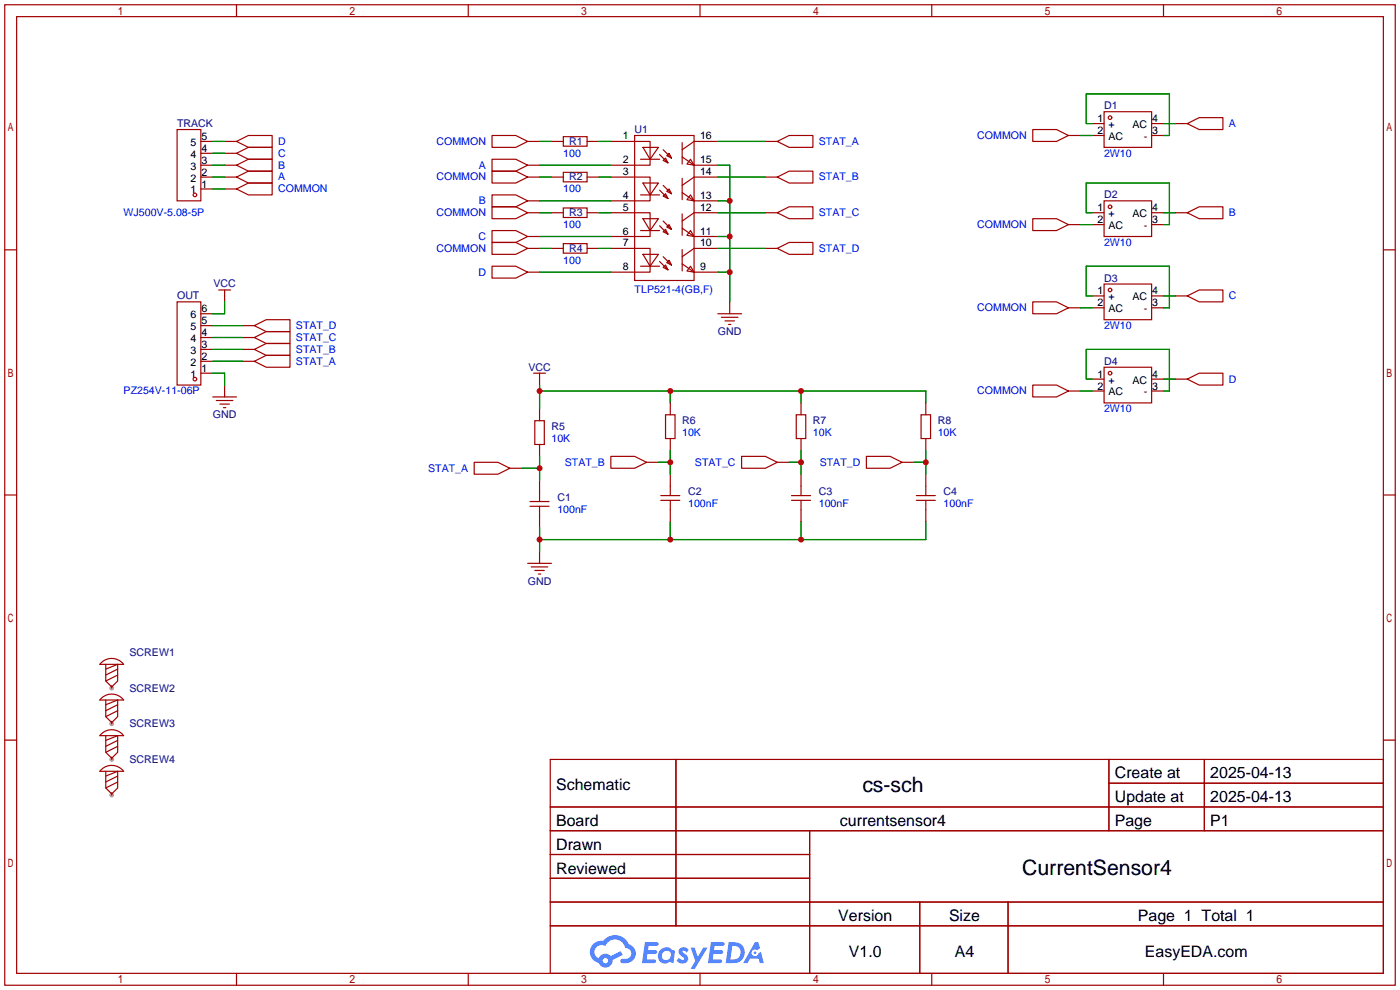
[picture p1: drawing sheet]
<svg xmlns="http://www.w3.org/2000/svg" width="299mm" height="212mm" viewBox="0 0 299 212" stroke-linecap="round" stroke-linejoin="round" font-family="sans-serif">
<g fill="#999">
<circle cx="23.9" cy="147.1" r=".51"/>
<circle cx="23.9" cy="154.7" r=".51"/>
<circle cx="23.9" cy="162.3" r=".51"/>
<circle cx="23.9" cy="169.9" r=".51"/>
</g>
<g fill="none" stroke="#a10000" stroke-width=".25">
<path d="M1 1h297.2v209.6h-297.2zM3.6 3.6h292.1v204.4h-292.1zM50.5 1v2.6M100.1 1v2.6M149.6 1v2.6M199.1 1v2.6M248.7 1v2.6M1 53.4h2.6M295.7 53.4h2.5M1 105.8h2.6M295.7 105.8h2.5M1 158.2h2.6"/>
<path d="M295.7 158.2h2.5M117.6 162.3h178.1v45.7h-178.1zM117.6 172.5h178.1M117.6 177.5h178.1M144.5 162.3v35.6M173 177.5v30.5M237 162.3v15.2M237 167.4h58.7M257.4 162.3v15.2M117.6 182.6h55.4M117.6 192.8h178.1M117.6 187.7h55.4"/>
<path d="M117.6 197.9h178.1M196.6 192.8v15.2M215.4 192.8v15.2M50.5 208v2.6M100.1 208v2.6M149.6 208v2.6M199.1 208v2.6M248.7 208v2.6"/>
</g>
<g fill="#5487ff">
<path d="M145.3 202.7a1.3 1.3 0 0 1 1.9 .3l-.4 .6a.54 .54 0 0 0-.9-.2l.1 .2a1.34 1.34 0 0 1 .9 1.8 1.47 1.47 0 0 1-2.3-.1l.5-.6 .8 .5a.31 .31 0 0 0 .4-.3 .31 .31 0 0 0-.3-.4 1.12 1.12 0 0 1-.7-1.8z"/>
<path d="M147.6 202.5h.9l.6 2 1.2-2h.9l-2.7 4.6h-.9l1-1.7z"/>
<path d="M137.8 201.4h1.7a1.31 1.31 0 0 1 1.2 .2 .4 .4 0 0 1-.3 .5l-1.8 .1-.1 .9h1.6a.4 .4 0 0 1 .4 .4 .4 .4 0 0 1-.5 .4h-1.6l-.2 1.2h1.4a.46 .46 0 0 1 .5 0 .46 .46 0 0 1 .1 .5l-.4 .2h-2.6z"/>
<path d="M151.9 201.4h1.7a1.32 1.32 0 0 1 1.2 .2 .39 .39 0 0 1-.3 .5l-1.8 .1-.1 .9h1.6a.4 .4 0 0 1 .4 .4 .4 .4 0 0 1-.4 .4h-1.7l-.2 1.2h1.4a.46 .46 0 0 1 .5 0 .46 .46 0 0 1 .1 .5l-.4 .2h-2.6z"/>
<path d="M161.3 201.4h.8l.3 1.3-.6 .4a.75 .75 0 0 0-1.1 .3 .75 .75 0 0 0 .5 1 .75 .75 0 0 0 .9-.7l.5-.2 .6 2.3h-.8l-.3-.9h-1.8l-.5 .9h-1z"/>
<path d="M155.7 201.4l-.6 4.4h1.5a2.27 2.27 0 0 0 2.6-2.2 2.27 2.27 0 0 0-2.7-2.2zM156.5 202.1a1.5 1.5 0 0 1 1.8 1.6 1.5 1.5 0 0 1-1.9 1.4h-.3z"/>
<path d="M141.2 203a1.6 1.6 0 0 0-.3 2.3 1.6 1.6 0 0 0 2.3 .2l.7 .3 .3-2.4-.1-.3-.5-.1a1.58 1.58 0 0 0-2.4 0zM141.8 203.5a.98 .98 0 0 1 1.6 .4 .98 .98 0 0 1-1.1 1.3 .94 .94 0 0 1-.9-.7 .94 .94 0 0 1 .4-1z"/>
<path d="M126.8 201.8a2.37 2.37 0 0 0 1.1 4 1.54 1.54 0 0 0 1.8 1 1.54 1.54 0 0 0 1.2-1.6l2.2-1.1-.5-.8-2 1a1.57 1.57 0 0 0-2.7 .5 1.5 1.5 0 0 1-.7-2.1 1.5 1.5 0 0 1 2.2-.5 2.23 2.23 0 0 1 2.3-1.4 2.23 2.23 0 0 1 2 1.8 1.16 1.16 0 0 1 1.2 1.1 1.16 1.16 0 0 1-1.1 1.2h-.7a.47 .47 0 0 0-.5 .4 .47 .47 0 0 0 .4 .5 2.17 2.17 0 0 0 2.5-.9 2.17 2.17 0 0 0-.3-2.7l-.8-.4a3.2 3.2 0 0 0-5.5-.7l-1.1 .1zM128.8 205.3a.6 .6 0 0 1 1.2 0 .6 .6 0 0 1-1.2 0z"/>
<circle cx="161.4" cy="203.6" r=".28"/>
</g>
<g fill="none" stroke="#a10000" stroke-width=".25">
<path d="M37.8 27.7h5.1v15.2h-5.1zM42.9 37.8h2.6M42.9 35.3h2.6M42.9 32.8h2.6M42.9 30.2h2.6M48 37.8h2.5M48 35.3h2.5M48 32.8h2.5M48 30.2h2.5M50.5 37.8l2.6-1.2h5.1v2.5h-5.1zM50.5 35.3l2.6-1.3h5.1v2.6h-5.1zM50.5 32.8l2.6-1.3h5.1v2.5h-5.1z"/>
<path d="M50.5 30.2l2.6-1.2h5.1v2.5h-5.1zM105.2 34h5l2.6 1.3-2.6 1.3h-5zM105.2 29h5l2.6 1.2-2.6 1.3h-5zM105.2 36.6h5l2.6 1.2-2.6 1.3h-5zM112.8 37.8h2.5M112.8 35.3h2.5M112.8 30.2h2.5M117.9 37.8h2.5M117.9 30.2h2.5M120.4 29.2h5.1v2h-5.1zM120.4 36.8h5.1v2.1h-5.1zM125.5 37.8h2.5"/>
<path d="M125.5 30.2h2.5M130.6 37.8h8.3v5.1h-8.3M130.6 30.2h8.3v5.1h-8.3M135.6 29h12.7v30.9h-12.7zM136.9 34h4.1M137.4 39.1h3.3l-1.8 2.6zM137.4 31.5h3.3l-1.8 2.5zM141 33l1.7 1.8M141.7 34.3l.5-.5 .5 1zM141.7 39.6l1.8 1.8M141.7 32l1.8 1.8M143 32.8l.5 1-1-.5z"/>
<path d="M145.8 30.5v4.6M145.8 38.1v4.6M145.8 33.5l2.5 1.8M147.6 34l.7 1.3-1.5-.2zM148.3 35.3h5.1M153.4 37.8h-5.1l-2.5 1.8M153.4 30.2h-5.1l-2.5 1.8M163.6 37.8h2.5M163.6 30.2h2.5M166.1 30.2l2.6-1.2h5v2.5h-5zM166.1 37.8l2.6-1.2h5v2.5h-5zM220.7 27.7h5.1l2.5 1.3-2.5 1.2h-5.1z"/>
<path d="M228.3 29h2.6M233.4 26.4h2.6M233.4 29h2.6M236 23.9h10.1v7.6h-10.1zM246.1 26.4h2.6M246.1 29h2.6M251.2 26.4h2.5M253.7 26.4l2.6-1.3h5.1v2.6h-5.1zM42.9 40.4h2.6M48 40.4h2.5M50.5 40.4l2.6-1.3h5.1v2.6h-5.1zM105.2 44.2h5l2.6 1.3-2.6 1.2h-5z"/>
<path d="M105.2 51.8h5l2.6 1.3-2.6 1.3h-5zM105.2 41.7h5l2.6 1.2-2.6 1.3h-5zM105.2 49.3h5l2.6 1.2-2.6 1.3h-5zM105.2 56.9h5l2.6 1.3-2.6 1.2h-5zM112.8 53.1h2.5M112.8 58.2h2.5M112.8 45.5h2.5M112.8 50.5h2.5M112.8 42.9h2.5M117.9 53.1h2.5M117.9 45.5h2.5M120.4 44.4h5.1v2.1h-5.1z"/>
<path d="M120.4 52.1h5.1v2h-5.1zM125.5 53.1h2.5M125.5 45.5h2.5M130.6 53.1h8.3v5.1h-8.3M130.6 45.5h8.3v5h-8.3M136.9 56.9h4.1M136.9 49.3h4.1M136.9 41.7h4.1M137.4 54.4h3.3l-1.8 2.5zM137.4 46.7h3.3l-1.8 2.6zM141 55.9l1.7 1.8M141 48.3l1.7 1.7"/>
<path d="M141 40.6l1.7 1.8M141.7 57.2l.5-.6 .5 1.1zM141.7 49.5l.5-.5 .5 1zM141.7 41.9l.5-.5 .5 1zM141.7 54.9l1.8 1.7M141.7 47.2l1.8 1.8M143 55.6l.5 1-1-.5zM143 48l.5 1-1-.5zM143 40.4l.5 1-1-.5zM145.8 45.7v4.6M145.8 53.3v4.6M145.8 56.4l2.5 1.8"/>
<path d="M145.8 48.8l2.5 1.7M145.8 41.1l2.5 1.8M147.6 56.9l.7 1.3-1.5-.3zM147.6 49.3l.7 1.2-1.5-.2zM147.6 41.7l.7 1.2-1.5-.2zM148.3 58.2h5.1M148.3 50.5h5.1M148.3 42.9h5.1M153.4 53.1h-5.1l-2.5 1.8M153.4 45.5h-5.1l-2.5 1.7M163.6 53.1h2.5M163.6 45.5h2.5"/>
<path d="M166.1 45.5l2.6-1.3h5v2.5h-5zM166.1 53.1l2.6-1.3h5v2.6h-5zM220.7 46.7h5.1l2.5 1.3-2.5 1.3h-5.1zM228.3 48h2.6M233.4 45.5h2.6M233.4 48h2.6M236 42.9h10.1v7.6h-10.1zM246.1 45.5h2.6M246.1 48h2.6M251.2 45.5h2.5M253.7 45.5l2.6-1.3h5.1v2.5h-5.1zM37.8 64.5h5.1v17.8h-5.1z"/>
<path d="M42.9 67.1h2.6M42.9 79.8h2.6M42.9 77.2h2.6M42.9 74.7h2.6M42.9 72.1h2.6M42.9 69.6h2.6M46.7 62h2.6M48 62v2.5M51.8 77.2h2.6M51.8 74.7h2.6M51.8 72.1h2.6M51.8 69.6h2.6"/>
<path d="M54.4 77.2l2.5-1.3h5.1v2.6h-5.1zM54.4 74.7l2.5-1.3h5.1v2.5h-5.1zM54.4 72.1l2.5-1.2h5.1v2.5h-5.1zM54.4 69.6l2.5-1.3h5.1v2.6h-5.1zM114 79.8h2.6M115.3 79.8v2.5M153.4 67.1h5.1M154.2 67.8h3.5M154.9 68.6h2.1M155.7 69.3h.5M156 64.5v2.6M220.7 64.5h5.1l2.5 1.3-2.5 1.3h-5.1z"/>
<path d="M228.3 65.8h2.6M233.4 63.2h2.6M233.4 65.8h2.6M236 60.7h10.1v7.6h-10.1zM236 78.5h10.1v7.6h-10.1zM246.1 63.2h2.6M246.1 65.8h2.6M251.2 63.2h2.5M253.7 63.2l2.6-1.2h5.1v2.5h-5.1zM45.5 84.8h5M46.2 85.6h3.6M47 86.4h2"/>
<path d="M47.8 87.1h.5M48 82.3v2.5M101.3 98.8h5.1l2.6 1.3-2.6 1.2h-5.1zM114.3 89.9h2v5.1h-2zM115.3 87.4v2.5M115.3 95v2.5M130.6 97.5h5l2.6 1.3-2.6 1.3h-5zM138.2 98.8h2.5M142.2 88.6h2.1v5.1h-2.1zM143.3 86.1v2.5M143.3 93.7v2.6M158.5 97.5h5.1l2.5 1.3-2.5 1.3h-5.1z"/>
<path d="M166.1 98.8h2.6M170.2 88.6h2v5.1h-2zM171.2 86.1v2.5M171.2 93.7v2.6M185.2 97.5h5l2.6 1.3-2.6 1.3h-5zM192.8 98.8h2.5M196.8 88.6h2.1v5.1h-2.1zM197.9 86.1v2.5M197.9 93.7v2.6M220.7 82.3h5.1l2.5 1.3-2.5 1.2h-5.1zM228.3 83.6h2.6M233.4 81h2.6"/>
<path d="M233.4 83.6h2.6M246.1 81h2.6M246.1 83.6h2.6M251.2 81h2.5M253.7 81l2.6-1.2h5.1v2.5h-5.1zM109 100.1h2.5M113.3 107.2h4M113.3 108.2h4M115.3 102.6v4.6M115.3 108.2v4.6M115.3 117.9v2.5M141.2 105.9h4.1"/>
<path d="M141.2 106.9h4.1M143.3 101.3v4.6M143.3 106.9v4.6M169.2 105.9h4M169.2 106.9h4M171.2 101.3v4.6M171.2 106.9v4.6M195.8 105.9h4.1M195.8 106.9h4.1M197.9 101.3v4.6M197.9 106.9v4.6M112.8 120.4h5.1"/>
<path d="M113.5 121.2h3.6M114.3 121.9h2M115.1 122.7h.5M21.8 141.5a3.2 3.2 0 0 1 4.6 .5h-5.1zM21.8 149.1a3.2 3.2 0 0 1 4.6 .5h-5.1zM21.8 156.8a3.2 3.2 0 0 1 4.6 .4h-5.1zM22.6 142v3.5l1.3 1.3 1.2-1.3v-3.5l-2.5 1M22.6 149.6v3.6l1.3 1.2 1.2-1.2v-3.6l-2.5 1M22.6 157.2v3.6l1.3 1.3 1.2-1.3v-3.6l-2.5 1M23.9 146.6v.5M23.9 154.2v.5M25.1 143l-2.5 1.3"/>
<path d="M25.1 144.3l-2.5 1.2M25.1 150.6l-2.5 1.3M25.1 151.9l-2.5 1.3M25.1 158.2l-2.5 1.3M25.1 159.5l-2.5 1.3M21.8 164.4a3.2 3.2 0 0 1 4.6 .4h-5.1zM22.6 164.8v3.6l1.3 1.3 1.2-1.3v-3.6l-2.5 1.1M23.9 161.8v.5M23.9 169.4v.5M25.1 165.9l-2.5 1.2M25.1 167.1l-2.5 1.3"/>
<circle cx="237.2" cy="25.1" r=".38"/>
<circle cx="41.7" cy="41.7" r=".38"/>
<circle cx="237.2" cy="44.2" r=".38"/>
<circle cx="237.2" cy="79.8" r=".38"/>
<circle cx="237.2" cy="62" r=".38"/>
<circle cx="41.7" cy="81" r=".38"/>
</g>
<g fill="none" stroke="#008700" stroke-width=".25">
<path d="M45.5 30.2h2.5M45.5 32.8h2.5M45.5 35.3h2.5M45.5 37.8h2.5M115.3 30.2h2.6M115.3 35.3h15.3M115.3 37.8h2.6M128 30.2h2.6M128 37.8h2.6M153.4 30.2h10.2M153.4 35.3h2.6v29.2M153.4 37.8h10.2"/>
<path d="M230.9 29h2.5M233.4 26.4h-1.2v-6.3h17.7v8.9h-1.2M248.7 26.4h2.5M45.5 40.4h2.5M115.3 45.5h2.6M115.3 53.1h2.6M115.3 42.9h15.3M115.3 50.5h15.3M115.3 58.2h15.3M128 45.5h2.6M128 53.1h2.6M153.4 45.5h10.2"/>
<path d="M153.4 53.1h10.2M153.4 42.9h2.6M153.4 50.5h2.6M153.4 58.2h2.6M230.9 48h2.5M233.4 45.5h-1.2v-6.4h17.7v8.9h-1.2M248.7 45.5h2.5M45.5 74.7h6.3M45.5 79.8h2.5v2.5M45.5 69.6h6.3M45.5 72.1h6.3M45.5 77.2h6.3"/>
<path d="M48 64.5v2.6h-2.5M230.9 65.8h2.5M233.4 63.2h-1.2v-6.3h17.7v8.9h-1.2M248.7 63.2h2.5M115.3 83.6h82.6v2.5M115.3 82.3v5.1M115.3 97.5v5.1M140.7 98.8h2.6M143.3 83.6v2.5M143.3 96.3v5M168.7 98.8h2.5M171.2 83.6v2.5"/>
<path d="M171.2 96.3v5M195.3 98.8h2.6M197.9 96.3v5M230.9 83.6h2.5M233.4 81h-1.2v-6.3h17.7v8.9h-1.2M248.7 81h2.5M111.5 100.1h3.8M115.3 112.8v5.1M143.3 111.5v3.8M171.2 111.5v3.8M197.9 111.5v3.8h-82.6"/>
</g>
<g fill="#c00">
<circle cx="156" cy="58.2" r=".63"/>
<circle cx="156" cy="50.5" r=".63"/>
<circle cx="156" cy="42.9" r=".63"/>
<circle cx="115.3" cy="83.6" r=".63"/>
<circle cx="143.3" cy="83.6" r=".63"/>
<circle cx="171.2" cy="83.6" r=".63"/>
<circle cx="115.3" cy="100.1" r=".63"/>
<circle cx="115.3" cy="115.3" r=".63"/>
<circle cx="143.3" cy="115.3" r=".63"/>
<circle cx="171.2" cy="115.3" r=".63"/>
<circle cx="197.9" cy="98.8" r=".63"/>
<circle cx="171.2" cy="98.8" r=".63"/>
<circle cx="143.3" cy="98.8" r=".63"/>
</g>
<g font-size="4.5">
<text x="184.3" y="169.2">cs-sch</text>
<text x="218.5" y="187">CurrentSensor4</text>
</g>
<g font-size="3.4">
<text x="238.3" y="166.4">Create at</text>
<text x="258.7" y="166.4">2025-04-13</text>
<text x="118.9" y="168.9">Schematic</text>
<text x="238.3" y="171.4">Update at</text>
<text x="258.7" y="171.4">2025-04-13</text>
<text x="118.9" y="176.5">Board</text>
<text x="179.5" y="176.5">currentsensor4</text>
<text x="238.3" y="176.5">Page</text>
<text x="258.7" y="176.5">P1</text>
<text x="118.9" y="181.6">Drawn</text>
<text x="118.9" y="186.7">Reviewed</text>
<text x="179.2" y="196.8">Version</text>
<text x="202.8" y="196.8">Size</text>
<text x="243.2" y="196.8">Page 1 Total 1</text>
<text x="181.4" y="204.5">V1.0</text>
<text x="204.1" y="204.5">A4</text>
<text x="244.7" y="204.5">EasyEDA.com</text>
</g>
<g font-size="2.3" fill="#000080">
<text x="236" y="23.3">D1</text>
<text x="37.8" y="27.1">TRACK</text>
<text x="135.6" y="28.4">U1</text>
<text x="121.7" y="31">R1</text>
<text x="121.7" y="38.6">R2</text>
<text x="121.7" y="46.2">R3</text>
<text x="236" y="42.4">D2</text>
<text x="121.7" y="53.8">R4</text>
<text x="37.8" y="64">OUT</text>
<text x="45.6" y="61.4">VCC</text>
<text x="236" y="60.2">D3</text>
<text x="153.4" y="71.6">GND</text>
<text x="236" y="77.9">D4</text>
<text x="112.9" y="79.2">VCC</text>
<text x="45.5" y="89.4">GND</text>
<text x="117.9" y="91.9">R5</text>
<text x="145.8" y="90.6">R6</text>
<text x="173.7" y="90.6">R7</text>
<text x="200.4" y="90.6">R8</text>
<text x="119.1" y="107.2">C1</text>
<text x="147.1" y="105.9">C2</text>
<text x="175" y="105.9">C3</text>
<text x="201.7" y="105.9">C4</text>
<text x="112.8" y="124.9">GND</text>
<text x="27.7" y="140.2">SCREW1</text>
<text x="27.7" y="147.8">SCREW2</text>
<text x="27.7" y="155.4">SCREW3</text>
<text x="27.7" y="163">SCREW4</text>
</g>
<g font-size="2.3">
<text x="43.1" y="29.9">5</text>
<text x="133.1" y="29.8">1</text>
<text x="149.6" y="29.8">16</text>
<text x="234.6" y="26.1">1</text>
<text x="234.6" y="28.6">2</text>
<text x="236.9" y="27.4">+</text>
<text x="236.9" y="29.9">AC</text>
<text x="242" y="27.4">AC</text>
<text x="244.4" y="29.9">-</text>
<text x="246.3" y="28.6">3</text>
<text x="246.3" y="26.1">4</text>
<text x="40.7" y="33.7">4</text>
<text x="40.7" y="31.2">5</text>
<text x="43.1" y="35">3</text>
<text x="43.1" y="32.5">4</text>
<text x="133.1" y="34.9">2</text>
<text x="149.6" y="34.9">15</text>
<text x="40.7" y="41.3">1</text>
<text x="40.7" y="38.8">2</text>
<text x="40.7" y="36.3">3</text>
<text x="43.1" y="40.1">1</text>
<text x="43.1" y="37.5">2</text>
<text x="133.1" y="37.4">3</text>
<text x="149.6" y="37.4">14</text>
<text x="133.1" y="45">5</text>
<text x="133.1" y="42.5">4</text>
<text x="149.6" y="45">12</text>
<text x="149.6" y="42.5">13</text>
<text x="234.6" y="45.2">1</text>
<text x="234.6" y="47.7">2</text>
<text x="236.9" y="46.4">+</text>
<text x="242" y="46.4">AC</text>
<text x="246.3" y="47.7">3</text>
<text x="246.3" y="45.2">4</text>
<text x="133.1" y="52.7">7</text>
<text x="133.1" y="50.1">6</text>
<text x="149.6" y="52.7">10</text>
<text x="149.6" y="50.1">11</text>
<text x="236.9" y="49">AC</text>
<text x="244.4" y="49">-</text>
<text x="133.1" y="57.7">8</text>
<text x="149.6" y="57.7">9</text>
<text x="234.6" y="62.9">1</text>
<text x="234.6" y="65.5">2</text>
<text x="236.9" y="64.2">+</text>
<text x="242" y="64.2">AC</text>
<text x="246.3" y="65.5">3</text>
<text x="246.3" y="62.9">4</text>
<text x="40.7" y="70.6">5</text>
<text x="40.7" y="68">6</text>
<text x="43.1" y="71.8">4</text>
<text x="43.1" y="69.3">5</text>
<text x="43.1" y="66.7">6</text>
<text x="236.9" y="66.7">AC</text>
<text x="244.4" y="66.7">-</text>
<text x="40.7" y="75.6">3</text>
<text x="40.7" y="73.1">4</text>
<text x="43.1" y="76.9">2</text>
<text x="43.1" y="74.4">3</text>
<text x="40.7" y="80.7">1</text>
<text x="40.7" y="78.2">2</text>
<text x="43.1" y="79.4">1</text>
<text x="234.6" y="80.7">1</text>
<text x="234.6" y="83.3">2</text>
<text x="236.9" y="82">+</text>
<text x="242" y="82">AC</text>
<text x="246.3" y="83.3">3</text>
<text x="246.3" y="80.7">4</text>
<text x="236.9" y="84.5">AC</text>
<text x="244.4" y="84.5">-</text>
</g>
<g font-size="2.3" fill="#00f">
<text x="208.9" y="29.7">COMMON</text>
<text x="262.6" y="27.1">A</text>
<text x="59.4" y="33.5">C</text>
<text x="59.4" y="31">D</text>
<text x="93.3" y="31">COMMON</text>
<text x="120.4" y="33.5">100</text>
<text x="175" y="31">STAT_A</text>
<text x="236" y="33.5">2W10</text>
<text x="59.4" y="41.1">COMMON</text>
<text x="59.4" y="38.6">A</text>
<text x="59.4" y="36">B</text>
<text x="93.3" y="38.6">COMMON</text>
<text x="102.4" y="36">A</text>
<text x="120.4" y="41.1">100</text>
<text x="175" y="38.6">STAT_B</text>
<text x="26.4" y="46.2">WJ500V-5.08-5P</text>
<text x="93.3" y="46.2">COMMON</text>
<text x="102.4" y="43.7">B</text>
<text x="175" y="46.2">STAT_C</text>
<text x="262.6" y="46.2">B</text>
<text x="93.3" y="53.8">COMMON</text>
<text x="102.2" y="51.3">C</text>
<text x="120.4" y="48.7">100</text>
<text x="175" y="53.8">STAT_D</text>
<text x="208.9" y="48.7">COMMON</text>
<text x="236" y="52.5">2W10</text>
<text x="102.2" y="58.9">D</text>
<text x="120.4" y="56.4">100</text>
<text x="135.6" y="62.7">TLP521-4(GB,F)</text>
<text x="262.6" y="64">C</text>
<text x="63.2" y="70.3">STAT_D</text>
<text x="208.9" y="66.5">COMMON</text>
<text x="236" y="70.3">2W10</text>
<text x="63.2" y="77.9">STAT_A</text>
<text x="63.2" y="75.4">STAT_B</text>
<text x="63.2" y="72.9">STAT_C</text>
<text x="262.6" y="81.8">D</text>
<text x="26.4" y="84.3">PZ254V-11-06P</text>
<text x="208.9" y="84.3">COMMON</text>
<text x="236" y="88.1">2W10</text>
<text x="117.9" y="94.5">10K</text>
<text x="145.8" y="93.2">10K</text>
<text x="173.7" y="93.2">10K</text>
<text x="200.4" y="93.2">10K</text>
<text x="91.5" y="100.8">STAT_A</text>
<text x="120.7" y="99.5">STAT_B</text>
<text x="148.5" y="99.5">STAT_C</text>
<text x="175.2" y="99.5">STAT_D</text>
<text x="119.1" y="109.7">100nF</text>
<text x="147.1" y="108.4">100nF</text>
<text x="175" y="108.4">100nF</text>
<text x="201.7" y="108.4">100nF</text>
</g>
</svg>
